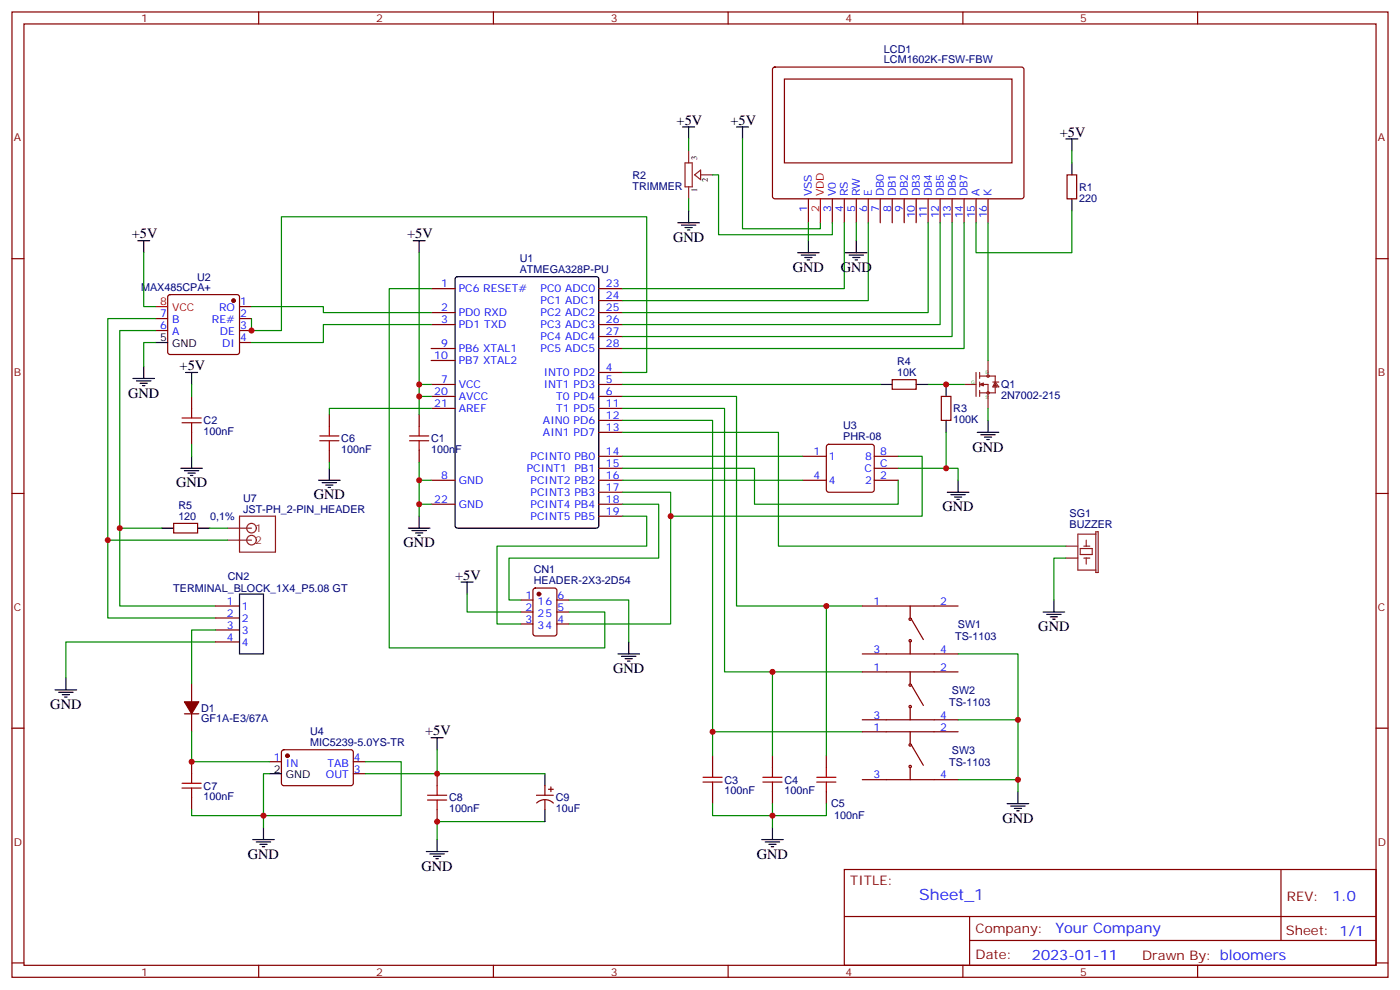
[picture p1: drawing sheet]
<svg xmlns="http://www.w3.org/2000/svg" width="412mm" height="292mm" viewBox="0 0 412 292" stroke-linecap="round" stroke-linejoin="round" font-family="sans-serif">
<g fill="none" stroke="#870000" stroke-width=".35">
<path d="M3.5 3.5h405.4v284.4h-405.4zM7.1 7.1h398.2v277.2h-398.2zM76.2 3.5v3.6M145.3 3.5v3.6M214.5 3.5v3.6M227.8 20l.4-.2h73l.4 .7v37.6l-.7 .5-72.9-.1-.5-.6v-37.4zM283.6 3.5v3.6M352.8 3.5v3.6M231.1 23.3h67v24.7h-67zM238.1 58.6v7M245.2 58.6v7M248.7 58.6v7"/>
<path d="M252.2 58.6v7M255.8 58.6v7M259.3 58.6v7M262.8 58.6v7M266.3 58.6v7M269.9 58.6v7M273.4 58.6v7M276.9 58.6v7M280.5 58.6v7M284 58.6v7M287.5 58.6v7M291 58.6v7"/>
<path d="M314.3 51.5h2.8v7.1h-2.8zM3.5 76.2h3.6M405.3 76.2h3.6M45.9 93.8h3.5M45.9 97.4h3.5M49.6 87l.5-.2h19.7l.5 .2 .3 .5v16.2l-.3 .5-.5 .2h-19.7l-.5-.2-.2-.5v-16.2zM70.6 90.3h3.5M70.6 93.8h3.5M70.6 97.4h3.5M127 85h7.1M127 92.1h7.1M127 95.6h7.1"/>
<path d="M176.4 85h7M176.4 92.1h7M176.4 95.6h7M176.4 88.5h7M176.4 99.1h7M56.4 116.8v3.5M70.6 100.9h3.5M127 113.2h7.1M127 116.8h7.1M127 102.7h7.1M127 106.2h7.1M176.4 109.7h7"/>
<path d="M176.4 113.2h7M176.4 116.8h7M176.4 102.7h7M262.8 111.8h7.1v2.9h-7.1zM277.3 116.8h2.8v7h-2.8zM56.4 127.4v3.5M97 122.1v3.5M97 132.6v3.6M123.5 122.1v3.5M123.5 132.6v3.6M127 120.3h7.1M176.4 120.3h7"/>
<path d="M176.4 123.8h7M176.4 127.4h7M176.4 134.4h7M176.4 137.9h7M236.4 134.4h7M243.7 131.1l.4-.2h12.7l.5 .2 .2 .5v12.7l-.2 .5-.5 .2h-12.7l-.5-.2-.2-.5v-12.7zM257.5 134.4h7.1M257.5 137.9h7.1M3.5 145.3h3.6M51.2 154.2h7v2.8h-7zM127 141.5h7.1M127 148.5h7.1"/>
<path d="M176.4 141.5h7M176.4 145h7M176.4 148.5h7M176.4 152h7M236.4 141.5h7M257.5 141.5h7.1M405.3 145.3h3.6M63.5 178.5h7.1M153.5 176.7h3.5M157.2 173.4l.5-.2h5.6l.7 .4v13l-.4 .7h-5.9l-.7-.4v-13zM164 176.7h3.6M254 178.5h28.2"/>
<path d="M268.1 178.5v3.5M63.5 182h7.1M63.5 185.6h7.1M63.5 189.1h7.1M153.5 180.3h3.5M153.5 183.8h3.5M164 180.3h3.6M164 183.8h3.6M254 192.6h28.2M254 197.9h28.2M268.1 189.1v3.5M268.1 197.9v3.5"/>
<path d="M268.5 182.4l3.5 6M3.5 214.5h3.6M54.3 210.3h4.3M56.4 201.4v5.3M56.4 210.3v5.2M254 212h28.2M254 215.5h28.2M268.1 208.5v3.5M268.1 215.5v3.6M268.5 201.8l3.5 6M268.5 219.4l3.5 6M405.3 214.5h3.6"/>
<path d="M56.4 224.4v3.5M56.4 234.9v3.6M79.4 224.4h3.5M83.1 221l.5-.2 20 .1 .5 .6-.1 9.5-.6 .4h-20.1l-.4-.7v-9.2zM104.1 224.4h3.5M104.1 227.9h3.5M128.8 227.9v3.5M128.8 238.5v3.5M158 234.2h5M158.1 236.5a3.5 3.5 0 0 1 4.9 0M160.5 231.4v2.8M160.5 235.7v2.8"/>
<path d="M161.6 232.5h1.4M162.3 231.8v1.4M209.9 222.6v3.5M209.9 233.2v3.5M227.5 222.6v3.5M227.5 233.2v3.5M243.4 222.6v3.5M243.4 233.2v3.5M254 229.7h28.2M268.1 226.1v3.6M248.7 256.1h156.6v28.2h-156.6zM377.3 256.1v20.9"/>
<path d="M248.7 270h156.5M285.6 277h119.6M285.6 270v14.1M3.5 283.6h3.6M76.2 284.3v3.6M145.3 284.3v3.6M214.5 284.3v3.6M283.6 284.3v3.6M352.8 284.3v3.6M405.3 283.6h3.6"/>
<circle cx="268.1" cy="188.7" r=".35"/>
<circle cx="268.1" cy="182.4" r=".35"/>
<circle cx="268.1" cy="219.4" r=".35"/>
<circle cx="268.1" cy="201.8" r=".35"/>
<circle cx="268.1" cy="208.1" r=".35"/>
<circle cx="268.1" cy="225.8" r=".35"/>
</g>
<g fill="none" stroke="#000" stroke-width=".35">
<path d="M201.1 37.4h3.5M202.8 37.4v3.5M217 37.4h3.5M218.7 37.4v3.5M314 40.9h3.5M315.7 40.9v3.5M315.7 48v3.5M315.7 58.6v3.5M40.6 70.9h3.5M42.3 70.9v3.5M121.7 70.9h3.5M123.5 70.9v3.5"/>
<path d="M199.7 65.6h6.3M200.7 66.3h4.3M201.8 67h2.1M202.5 67.7h.7M202.8 62.1v3.5M234.9 74.4h6.4M236 75.1h4.2M237.1 75.8h2.1M237.8 76.6h.7M238.1 70.9v3.5M249.1 74.4h6.3M250.1 75.1h4.3"/>
<path d="M251.2 75.8h2.1M251.9 76.6h.7M252.2 70.9v3.5M134.3 81.7l.5-.2h40.9l.6 .4 .1 73-.5 .6-41.1 .1-.7-.5v-72.9zM39.2 111.5h6.3M40.2 112.2h4.2M41.3 112.9h2.1M42 113.6h.7M42.3 107.9v3.6M45.9 100.9h3.5M54.7 109.7h3.5M56.4 109.7v3.5"/>
<path d="M259.3 113.2h3.5M269.9 113.2h3.5M278.7 113.2v3.6M53.3 137.9h6.3M54.3 138.6h4.3M55.4 139.3h2.1M56.4 134.4v3.5M97 137.9v3.6M278.7 123.8v3.6M287.9 127.4h6.3M288.9 128.1h4.3M290 128.8h2.1"/>
<path d="M290.7 129.5h.7M291 123.8v3.6M47.6 155.6h3.6M56.1 140.1h.7M58.2 155.6h3.5M93.8 141.5h6.4M94.9 142.2h4.2M96 142.9h2.1M96.7 143.6h.7M120.3 155.6h6.3M121.4 156.3h4.2M122.4 157h2.1"/>
<path d="M123.1 157.7h.7M123.5 152v3.6M279 145h6.4M280.1 145.7h4.2M281.2 146.4h2.1M281.9 147.1h.7M282.2 141.5v3.5M70.6 175h7v17.6h-7zM135.8 171.4h3.5M137.6 171.4v3.6M310.4 176.7v3.6M19.4 199.7v3.5"/>
<path d="M182 192.6h6.4M183.1 193.3h4.2M184.1 194h2.2M184.9 194.7h.7M185.2 189.1v3.5M307.3 180.3h6.3M308.3 181h4.3M309.4 181.7h2.1M310.1 182.4h.7M16.2 203.2h6.4M17.3 203.9h4.2M18.3 204.6h2.2"/>
<path d="M19 205.3h.8M127 217.3h3.5M128.8 217.3v3.5M79.4 227.9h3.5M160.5 227.9v3.5M160.5 238.5v3.5M296.7 236.7h6.3M297.7 237.4h4.3M298.8 238.1h2.1M299.5 238.8h.7M299.9 233.2v3.5M74.4 247.3h6.4"/>
<path d="M75.5 248h4.2M76.6 248.7h2.1M77.3 249.4h.7M77.6 243.8v3.5M125.6 250.8h6.3M126.6 251.5h4.3M127.7 252.2h2.1M128.4 252.9h.7M128.8 247.3v3.5M224.4 247.3h6.3M225.4 248h4.3M226.5 248.7h2.1"/>
<path d="M227.2 249.4h.7M227.5 243.8v3.5"/>
</g>
<path d="M241.7 58.6v7M45.9 90.3h3.5" fill="none" stroke="#f00" stroke-width=".35"/>
<g fill="#870000" stroke="#870000" stroke-width=".35">
<path d="M54.3 206.7h4.3l-2.2 3.6z"/>
<circle cx="158.7" cy="175" r=".53"/>
<circle cx="68.8" cy="88.5" r=".53"/>
<circle cx="84.7" cy="222.6" r=".53"/>
</g>
<g fill="none" stroke="#008700" stroke-width=".35">
<path d="M202.8 40.9v3.5M202.8 58.6v3.5M209.9 51.5h1.8v17.6h33.5v-3.5M218.7 40.9v26.5h23v-1.8M315.7 44.4v3.6M42.3 74.4v15.9h3.6M123.5 74.4v42.4h3.5M238.1 65.6v5.3M248.7 65.6v19.4h-65.3M252.2 65.6v5.3M255.8 65.6v22.9h-72.4M273.4 65.6v26.5h-90"/>
<path d="M276.9 65.6v30h-93.5M280.5 65.6v33.5h-97.1M284 65.6v37.1h-100.6M291 65.6v40.6M315.7 62.1v12.3h-28.2v-8.8M45.9 97.4h-10.6v81.1h28.2M45.9 93.8h-14.2v88.2h31.8M74.1 90.3h21.1v1.8h31.8M74.1 93.8v3.6h8.8v-33.5h107.6v45.8h-7.1M127 85h-12.3v105.9h63.5v-10.6h-10.6M127 95.6h-31.8v5.3h-21.1M45.9 100.9h-3.6v7"/>
<path d="M56.4 113.2v3.6M123.5 113.2h3.5M123.5 116.8v5.3M183.4 116.8h33.6v61.7h37M183.4 113.2h75.9M273.4 113.2h10.6M56.4 130.9v3.5M97 136.2v1.7M123.5 136.2v5.3M127 120.3h-30v1.8M183.4 137.9h38.8v10.6h42.4v-7M183.4 120.3h30v77.6h40.6"/>
<path d="M183.4 123.8h26.5v91.7h44.1M183.4 127.4h45.9v33.5h84.7M183.4 134.4h53M264.6 137.9h17.6v3.6M264.6 134.4h7v17.6h-74M278.7 127.4v10.5M291 120.3v3.5M31.7 159.1h35.3M35.3 155.6h12.3M61.7 155.6h5.3M127 148.5h-3.5v3.5M127 141.5h-3.5v7"/>
<path d="M183.4 148.5h10.6v15.9h-44.1v12.3h3.6M183.4 152h7.1v8.9h-44.1v22.9h7.1M183.4 145h14.2v38.8h-30M183.4 141.5h53M137.6 175v5.3h15.9M167.6 176.7h17.6v12.4M243.4 178.5v44.1M314 164.4h-3.6v12.3M63.5 189.1h-44.1v10.6M63.5 185.6h-7.1v15.8M227.5 197.9v24.7M282.2 192.6h17.7v40.6"/>
<path d="M56.4 215.5v8.9h23M209.9 215.5v7.1M282.2 212h17.7M79.4 227.9h-1.8v15.9M107.6 224.4h10.6v15.8h-61.8v-1.7M128.8 220.8v7.1h-21.2M128.8 227.9h31.7M209.9 236.7v3.5h33.5v-3.5M227.5 236.7v7.1M282.2 229.7h17.7M160.5 242h-31.7v5.3"/>
</g>
<g fill="none" stroke="#a10000" stroke-width=".35">
<path d="M53.6 123.1h5.7M53.6 124.5h5.7M56.4 120.3v2.8M56.4 124.5v2.9M94.2 128.4h5.6M94.2 129.8h5.6M97 125.6v2.8M97 129.8v2.8M120.6 128.4h5.7M120.6 129.8h5.7M123.5 125.6v2.8M123.5 129.8v2.8"/>
<path d="M53.6 230.7h5.7M53.6 232.1h5.7M56.4 227.9v2.8M56.4 232.1v2.8M125.9 234.2h5.7M125.9 235.7h5.7M128.8 231.4v2.8M128.8 235.7v2.8M207.1 229h5.6M207.1 230.4h5.6M209.9 226.1v2.9M209.9 230.4v2.8"/>
<path d="M224.7 229h5.7M224.7 230.4h5.7M227.5 226.1v2.9M227.5 230.4v2.8M240.6 229h5.6M240.6 230.4h5.6M243.4 226.1v2.9M243.4 230.4v2.8"/>
</g>
<g fill="none" stroke="#8c2424" stroke-width=".35">
<path d="M201.8 48h2.1v7h-2.1zM202.8 44.4v3.6M202.8 55v3.6M204.6 51.5l1.8-1.4v2.8zM206.4 51.5h3.5M284 113.2h3.5M287.5 109.7v7.1M288.6 110.8h4.6v4.9h-4.6M288.6 109.7v1.8M288.6 112.5v1.4M288.6 115v1.8M288.9 113.2h2.1v7.1"/>
<path d="M288.9 113.2l.7 .4M289.3 113.2l.3 .4M289.6 112.9l-1 .3 1 .4M289.6 112.9v.7M289.6 112.9l-.7 .3M291 106.2v4.6M292.5 112.5h1.7M293.2 112.5l1 1.4h-1.7zM293.2 113.2l.3 .7M293.2 113.2l-.4 .7M293.2 113.2l.3 .4M293.2 113.2l-.4 .4"/>
<path d="M67 155.6h7.1M67 159.1h7.1M70.6 152h10.5v10.6h-10.5zM320 159.1v1.8M322.8 157.3h-5.3v10.6h5.3M322.8 156.6h.7v12h-.7zM314 160.9h3.5M314 164.4h3.5M318.2 161.6h3.5v1.7h-3.5zM319.3 160.9h1.7M319.3 164.4h1.7M320 164.4v1.8"/>
<circle cx="291" cy="115.7" r=".35"/>
<circle cx="291" cy="110.8" r=".35"/>
<circle cx="74.1" cy="159.1" r="1.41"/>
<circle cx="74.1" cy="155.6" r="1.41"/>
</g>
<g fill="#c00">
<circle cx="123.5" cy="148.5" r=".88"/>
<circle cx="123.5" cy="113.2" r=".88"/>
<circle cx="197.6" cy="152" r=".88"/>
<circle cx="123.5" cy="116.8" r=".88"/>
<circle cx="123.5" cy="141.5" r=".88"/>
<circle cx="74.1" cy="97.4" r=".88"/>
<circle cx="278.7" cy="137.9" r=".88"/>
<circle cx="278.7" cy="113.2" r=".88"/>
<circle cx="227.5" cy="197.9" r=".88"/>
<circle cx="243.4" cy="178.5" r=".88"/>
<circle cx="227.5" cy="240.2" r=".88"/>
<circle cx="31.8" cy="159.1" r=".88"/>
<circle cx="209.9" cy="215.5" r=".88"/>
<circle cx="77.6" cy="240.2" r=".88"/>
<circle cx="128.8" cy="227.9" r=".88"/>
<circle cx="128.8" cy="242" r=".88"/>
<circle cx="299.9" cy="212" r=".88"/>
<circle cx="299.9" cy="229.7" r=".88"/>
<circle cx="35.3" cy="155.6" r=".88"/>
<circle cx="56.4" cy="224.4" r=".88"/>
</g>
<text font-size="4.6" fill="#00f" x="270.8" y="265.1">Sheet_1</text>
<g font-size="4.2">
<text x="199.3" y="36.7">+5V</text>
<text x="215.2" y="36.7">+5V</text>
<text x="312.2" y="40.2">+5V</text>
<text x="38.8" y="70.2">+5V</text>
<text x="119.9" y="70.2">+5V</text>
<text x="198.3" y="71.3">GND</text>
<text x="233.5" y="80.1">GND</text>
<text x="247.6" y="80.1">GND</text>
<text x="52.9" y="109">+5V</text>
<text x="37.7" y="117.1">GND</text>
<text x="286.5" y="133">GND</text>
<text x="51.9" y="143.6">GND</text>
<text x="92.4" y="147.1">GND</text>
<text x="277.6" y="150.6">GND</text>
<text x="118.9" y="161.2">GND</text>
<text x="134.1" y="170.7">+5V</text>
<text x="305.9" y="185.9">GND</text>
<text x="180.6" y="198.3">GND</text>
<text x="14.8" y="208.8">GND</text>
<text x="125.2" y="216.6">+5V</text>
<text x="295.3" y="242.4">GND</text>
<text x="73" y="252.9">GND</text>
<text x="124.2" y="256.5">GND</text>
<text x="223" y="252.9">GND</text>
</g>
<g font-size="4.2" fill="#00f">
<text x="392.5" y="265.4">1.0</text>
<text x="310.9" y="274.9">Your Company</text>
<text x="304" y="282.7">2023-01-11</text>
</g>
<g font-size="3.9" fill="#800">
<text x="250.5" y="260.7">TITLE:</text>
<text x="379.1" y="265.4">REV:</text>
<text x="287.4" y="274.9">Company:</text>
<text x="378.7" y="275.5">Sheet: 1/1</text>
<text x="287.4" y="282.6">Date:</text>
<text x="336.4" y="282.7">Drawn By: bloomers</text>
</g>
<g font-size="3.2" fill="#800">
<text x="41.6" y="6.5">1</text>
<text x="110.8" y="6.5">2</text>
<text x="179.9" y="6.5">3</text>
<text x="249.1" y="6.5">4</text>
<text x="318.2" y="6.5">5</text>
<text x="4.1" y="41.6">A</text>
<text x="405.9" y="41.6">A</text>
<text x="4.1" y="110.8">B</text>
<text x="405.9" y="110.8">B</text>
<text x="4.1" y="179.9">C</text>
<text x="405.9" y="179.9">C</text>
<text x="4.1" y="249.1">D</text>
<text x="405.9" y="249.1">D</text>
<text x="41.6" y="287.3">1</text>
<text x="110.8" y="287.3">2</text>
<text x="179.9" y="287.3">3</text>
<text x="249.1" y="287.3">4</text>
<text x="318.2" y="287.3">5</text>
</g>
<g font-size="3.2" fill="#000080">
<text x="260.4" y="15.5">LCD1</text>
<text x="260.4" y="18.7">LCM1602K-FSW-FBW</text>
<text x="186.3" y="52.6">R2</text>
<text x="186.3" y="55.9">TRIMMER</text>
<text x="317.9" y="59.4">220</text>
<text x="317.9" y="56.2">R1</text>
<text x="153.1" y="77.3">U1</text>
<text x="58" y="82.7">U2</text>
<text x="153.1" y="80.4">ATMEGA328P-PU</text>
<text x="41.5" y="85.6">MAX485CPA+</text>
<text x="264.2" y="107.6">R4</text>
<text x="264.2" y="110.8">10K</text>
<text x="294.9" y="117.6">2N7002-215</text>
<text x="294.9" y="114.4">Q1</text>
<text x="60" y="125">C2</text>
<text x="280.8" y="124.7">100K</text>
<text x="280.8" y="121.4">R3</text>
<text x="60" y="128.2">100nF</text>
<text x="100.5" y="130.2">C6</text>
<text x="127" y="130.2">C1</text>
<text x="248.4" y="129.7">PHR-08</text>
<text x="248.4" y="126.5">U3</text>
<text x="100.5" y="133.5">100nF</text>
<text x="127" y="133.5">100nF</text>
<text x="52.5" y="149.9">R5</text>
<text x="71.6" y="147.8">U7</text>
<text x="52.5" y="153.1">120</text>
<text x="61.9" y="153.1">0,1%</text>
<text x="71.6" y="151">JST-PH_2-PIN_HEADER</text>
<text x="315.1" y="155.6">BUZZER</text>
<text x="315.1" y="152.4">SG1</text>
<text x="67.1" y="170.8">CN2</text>
<text x="157.2" y="172.1">HEADER-2X3-2D54</text>
<text x="157.2" y="168.8">CN1</text>
<text x="51" y="174.3">TERMINAL_BLOCK_1X4_P5.08 GT</text>
<text x="282.2" y="184.9">SW1</text>
<text x="281.4" y="188.4">TS-1103</text>
<text x="59.3" y="209.6">D1</text>
<text x="279.6" y="207.8">TS-1103</text>
<text x="280.4" y="204.3">SW2</text>
<text x="59.3" y="212.8">GF1A-E3/67A</text>
<text x="91.4" y="219.8">MIC5239-5.0YS-TR</text>
<text x="91.4" y="216.6">U4</text>
<text x="280.4" y="222">SW3</text>
<text x="279.6" y="225.5">TS-1103</text>
<text x="60" y="232.6">C7</text>
<text x="213.4" y="230.8">C3</text>
<text x="231.1" y="230.8">C4</text>
<text x="60" y="235.8">100nF</text>
<text x="132.3" y="239.3">100nF</text>
<text x="132.3" y="236.1">C8</text>
<text x="163.7" y="239.2">10uF</text>
<text x="163.7" y="236">C9</text>
<text x="213.4" y="234">100nF</text>
<text x="231.1" y="234">100nF</text>
<text x="244.8" y="237.8">C5</text>
<text x="245.8" y="241.4">100nF</text>
</g>
<g font-size="3.2" fill="#00f">
<text x="239.2" y="57.9" transform="rotate(-90 239.2 57.9)">VSS</text>
<text x="246.2" y="57.9" transform="rotate(-90 246.2 57.9)">V0</text>
<text x="249.8" y="57.9" transform="rotate(-90 249.8 57.9)">RS</text>
<text x="253.3" y="57.9" transform="rotate(-90 253.3 57.9)">RW</text>
<text x="256.8" y="57.9" transform="rotate(-90 256.8 57.9)">E</text>
<text x="260.3" y="57.9" transform="rotate(-90 260.3 57.9)">DB0</text>
<text x="263.9" y="57.9" transform="rotate(-90 263.9 57.9)">DB1</text>
<text x="267.4" y="57.9" transform="rotate(-90 267.4 57.9)">DB2</text>
<text x="270.9" y="57.9" transform="rotate(-90 270.9 57.9)">DB3</text>
<text x="274.5" y="57.9" transform="rotate(-90 274.5 57.9)">DB4</text>
<text x="278" y="57.9" transform="rotate(-90 278 57.9)">DB5</text>
<text x="281.5" y="57.9" transform="rotate(-90 281.5 57.9)">DB6</text>
<text x="285" y="57.9" transform="rotate(-90 285 57.9)">DB7</text>
<text x="288.6" y="57.9" transform="rotate(-90 288.6 57.9)">A</text>
<text x="292.1" y="57.9" transform="rotate(-90 292.1 57.9)">K</text>
<text x="237.8" y="62.3" transform="rotate(-90 237.8 62.3)">1</text>
<text x="244.8" y="62.3" transform="rotate(-90 244.8 62.3)">3</text>
<text x="248.4" y="62.3" transform="rotate(-90 248.4 62.3)">4</text>
<text x="251.9" y="62.3" transform="rotate(-90 251.9 62.3)">5</text>
<text x="255.4" y="62.3" transform="rotate(-90 255.4 62.3)">6</text>
<text x="258.9" y="62.3" transform="rotate(-90 258.9 62.3)">7</text>
<text x="262.5" y="62.3" transform="rotate(-90 262.5 62.3)">8</text>
<text x="266" y="62.3" transform="rotate(-90 266 62.3)">9</text>
<text x="269.5" y="64.4" transform="rotate(-90 269.5 64.4)">10</text>
<text x="273" y="64.4" transform="rotate(-90 273 64.4)">11</text>
<text x="276.6" y="64.4" transform="rotate(-90 276.6 64.4)">12</text>
<text x="280.1" y="64.4" transform="rotate(-90 280.1 64.4)">13</text>
<text x="283.6" y="64.4" transform="rotate(-90 283.6 64.4)">14</text>
<text x="287.2" y="64.4" transform="rotate(-90 287.2 64.4)">15</text>
<text x="290.7" y="64.4" transform="rotate(-90 290.7 64.4)">16</text>
<text x="70.7" y="90">1</text>
<text x="129.9" y="84.7">1</text>
<text x="135.1" y="86.1">PC6 RESET#</text>
<text x="159.2" y="86.1">PC0 ADC0</text>
<text x="159.2" y="89.6">PC1 ADC1</text>
<text x="178.5" y="84.7">23</text>
<text x="178.5" y="88.2">24</text>
<text x="47.2" y="93.5">7</text>
<text x="50.7" y="95.2">B</text>
<text x="62.4" y="95.2">RE#</text>
<text x="64.5" y="91.7">RO</text>
<text x="70.7" y="93.5">2</text>
<text x="129.9" y="91.7">2</text>
<text x="129.9" y="95.2">3</text>
<text x="135.1" y="93.1">PD0 RXD</text>
<text x="159.2" y="93.1">PC2 ADC2</text>
<text x="178.5" y="91.7">25</text>
<text x="178.5" y="95.2">26</text>
<text x="47.2" y="97">6</text>
<text x="50.7" y="98.8">A</text>
<text x="64.8" y="98.8">DE</text>
<text x="70.7" y="97">3</text>
<text x="70.7" y="100.5">4</text>
<text x="135.1" y="96.7">PD1 TXD</text>
<text x="159.2" y="96.7">PC3 ADC3</text>
<text x="159.2" y="100.2">PC4 ADC4</text>
<text x="178.5" y="98.8">27</text>
<text x="65.5" y="102.3">DI</text>
<text x="127.9" y="105.8">10</text>
<text x="129.9" y="102.3">9</text>
<text x="135.1" y="103.7">PB6 XTAL1</text>
<text x="135.1" y="107.2">PB7 XTAL2</text>
<text x="159.2" y="103.7">PC5 ADC5</text>
<text x="178.5" y="102.3">28</text>
<text x="129.9" y="112.9">7</text>
<text x="160.2" y="110.8">INT0 PD2</text>
<text x="178.5" y="109.4">4</text>
<text x="178.5" y="112.9">5</text>
<text x="127.9" y="116.4">20</text>
<text x="127.9" y="119.9">21</text>
<text x="135.1" y="114.3">VCC</text>
<text x="135.1" y="117.8">AVCC</text>
<text x="160.2" y="114.3">INT1 PD3</text>
<text x="163.9" y="117.8">T0 PD4</text>
<text x="178.5" y="116.4">6</text>
<text x="178.5" y="119.9">11</text>
<text x="135.1" y="121.4">AREF</text>
<text x="159.9" y="124.9">AIN0 PD6</text>
<text x="163.9" y="121.4">T1 PD5</text>
<text x="178.5" y="123.5">12</text>
<text x="159.9" y="128.4">AIN1 PD7</text>
<text x="178.5" y="127">13</text>
<text x="156.3" y="135.5">PCINT0 PB0</text>
<text x="178.5" y="134.1">14</text>
<text x="178.5" y="137.6">15</text>
<text x="239.6" y="134.1">1</text>
<text x="244.1" y="135.5">1</text>
<text x="254.8" y="135.5">8</text>
<text x="259.3" y="134.1">8</text>
<text x="259.3" y="137.6">C</text>
<text x="129.9" y="141.1">8</text>
<text x="135.1" y="142.5">GND</text>
<text x="155.2" y="139">PCINT1</text>
<text x="156.3" y="142.5">PCINT2 PB2</text>
<text x="169.2" y="139">PB1</text>
<text x="178.5" y="141.1">16</text>
<text x="239.6" y="141.1">4</text>
<text x="244.1" y="142.5">4</text>
<text x="254.6" y="139">C</text>
<text x="254.8" y="142.5">2</text>
<text x="259.3" y="141.1">2</text>
<text x="127.9" y="148.2">22</text>
<text x="135.1" y="149.6">GND</text>
<text x="156.3" y="146">PCINT3 PB3</text>
<text x="156.3" y="149.6">PCINT4 PB4</text>
<text x="178.5" y="144.6">17</text>
<text x="178.5" y="148.2">18</text>
<text x="156.3" y="153.1">PCINT5 PB5</text>
<text x="178.5" y="151.7">19</text>
<text x="66.8" y="178.2">1</text>
<text x="71.3" y="179.6">1</text>
<text x="154.8" y="176.4">1</text>
<text x="154.8" y="179.9">2</text>
<text x="158.3" y="178.2">16</text>
<text x="164.2" y="179.9">5</text>
<text x="164.2" y="176.4">6</text>
<text x="257.3" y="178.2">1</text>
<text x="276.9" y="178.2">2</text>
<text x="66.8" y="181.7">2</text>
<text x="66.8" y="185.2">3</text>
<text x="71.3" y="183.1">2</text>
<text x="154.8" y="183.4">3</text>
<text x="158.3" y="181.7">25</text>
<text x="158.3" y="185.2">34</text>
<text x="164.2" y="183.4">4</text>
<text x="66.8" y="188.7">4</text>
<text x="71.3" y="186.6">3</text>
<text x="71.3" y="190.1">4</text>
<text x="257.3" y="192.3">3</text>
<text x="257.3" y="197.6">1</text>
<text x="276.9" y="192.3">4</text>
<text x="276.9" y="197.6">2</text>
<text x="257.3" y="211.7">3</text>
<text x="257.3" y="215.2">1</text>
<text x="276.9" y="211.7">4</text>
<text x="276.9" y="215.2">2</text>
<text x="80.7" y="224">1</text>
<text x="84.2" y="225.8">IN</text>
<text x="96.5" y="225.8">TAB</text>
<text x="104.2" y="227.5">3</text>
<text x="104.2" y="224">4</text>
<text x="96" y="229.3">OUT</text>
<text x="257.3" y="229.3">3</text>
<text x="276.9" y="229.3">4</text>
</g>
<g font-size="3.2" fill="#f00">
<text x="242.7" y="57.9" transform="rotate(-90 242.7 57.9)">VDD</text>
<text x="241.3" y="62.3" transform="rotate(-90 241.3 62.3)">2</text>
<text x="47.2" y="90">8</text>
<text x="50.7" y="91.7">VCC</text>
</g>
<g font-size="3.2">
<text x="47.2" y="100.5">5</text>
<text x="50.7" y="102.3">GND</text>
<text x="80.7" y="227.5">2</text>
<text x="84.2" y="229.3">GND</text>
</g>
<g font-size="3.2" fill="#8d2323">
<text x="75.1" y="156.6">1</text>
<text x="75.1" y="160.2">2</text>
</g>
<g font-size="2.5">
<text x="205.3" y="47.3" transform="rotate(-90 205.3 47.3)">3</text>
<text x="208.5" y="53.6" transform="rotate(-90 208.5 53.6)">2</text>
<text x="205.3" y="56.4" transform="rotate(-90 205.3 56.4)">1</text>
</g>
<g font-size="1.4" fill="#238d23">
<text x="286.1" y="113.2">G</text>
<text x="290.3" y="110.1">D</text>
<text x="290.3" y="117.5">S</text>
</g>
</svg>
